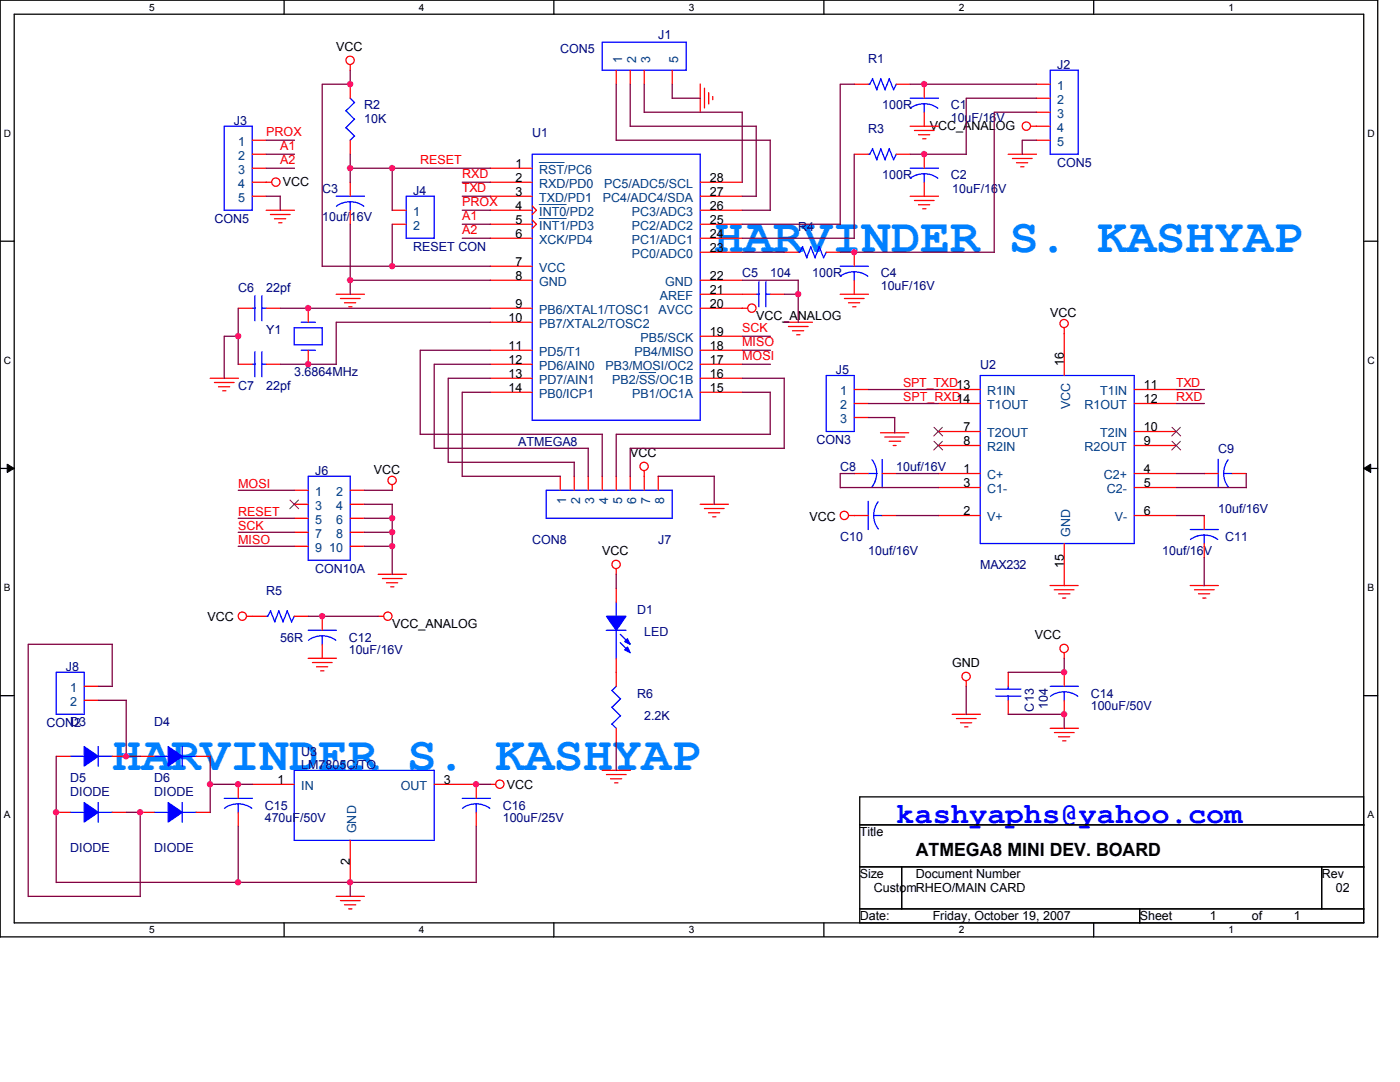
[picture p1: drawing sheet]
<svg xmlns="http://www.w3.org/2000/svg" width="279mm" height="216mm" viewBox="0 0 279 216" stroke-linecap="round" stroke-linejoin="round" font-family="sans-serif">
<path d="M0 0h275v186.9h-275zM2.8 2.8h269.4v181.3h-269.4z" fill="none" stroke="#000" stroke-width=".25"/>
<g fill="#fff">
<path d="M29.8 .3h1.1v2.3h-1.1z"/>
<path d="M29.8 184.4h1.1v2.3h-1.1z"/>
</g>
<path d="M56.7 0v2.8M56.7 184.1v2.8" fill="none" stroke="#000" stroke-width=".25"/>
<g fill="#fff">
<path d="M83.6 .3h1.1v2.3h-1.1z"/>
<path d="M83.6 184.4h1.1v2.3h-1.1z"/>
</g>
<path d="M110.5 0v2.8M110.5 184.1v2.8" fill="none" stroke="#000" stroke-width=".25"/>
<g fill="#fff">
<path d="M137.5 .3h1.1v2.3h-1.1z"/>
<path d="M137.5 184.4h1.1v2.3h-1.1z"/>
</g>
<path d="M164.4 0v2.8M164.4 184.1v2.8" fill="none" stroke="#000" stroke-width=".25"/>
<g fill="#fff">
<path d="M191.3 .3h1.1v2.3h-1.1z"/>
<path d="M191.3 184.4h1.1v2.3h-1.1z"/>
</g>
<path d="M218.3 0v2.8M218.3 184.1v2.8" fill="none" stroke="#000" stroke-width=".25"/>
<g fill="#fff">
<path d="M245.2 .3h1.1v2.3h-1.1z"/>
<path d="M245.2 184.4h1.1v2.3h-1.1z"/>
<path d="M.8 25.5h1.4v2.2h-1.4z"/>
<path d="M272.9 25.5h1.4v2.2h-1.4z"/>
<path d="M.8 70.8h1.4v2.2h-1.4z"/>
<path d="M272.9 70.8h1.4v2.2h-1.4z"/>
</g>
<path d="M0 48.1h2.8M272.2 48.1h2.8" fill="none" stroke="#000" stroke-width=".25"/>
<g fill="#fff">
<path d="M.8 116.1h1.3v2.3h-1.3z"/>
<path d="M272.9 116.1h1.3v2.3h-1.3z"/>
</g>
<path d="M0 93.5h2.8M272.2 93.5h2.8" fill="none" stroke="#000" stroke-width=".25"/>
<path d="M1.4 92.6l1.4 .9-1.4 .8zM272.2 93.5l1.4-.9v1.7z" fill="#000"/>
<path d="M1.4 92.6l1.4 .9-1.4 .8zM272.2 93.5l1.4-.9v1.7z" fill="none" stroke="#000" stroke-width=".2"/>
<g fill="#fff">
<path d="M.8 161.5h1.3v2.2h-1.3z"/>
<path d="M272.9 161.5h1.3v2.2h-1.3z"/>
</g>
<path d="M0 138.8h2.8M272.2 138.8h2.8M171.6 159h100.6v25.1h-100.6zM171.6 164.6h100.6M171.6 173h100.6M180 173v8.4M263.8 173v8.4M171.6 181.4h100.6M227.5 181.4v2.7" fill="none" stroke="#000" stroke-width=".25"/>
<g fill="none" stroke="#f00" stroke-width=".25">
<path d="M69.9 12.9v1.2M139.7 16.8v5.6M140.6 17.6v3.9M141.4 18.5v2.2M142.2 19.3v.6M50.3 36.4h3.9M50.3 30.8h2.8M50.3 39.2h2.8M50.3 33.6h2.8M50.3 28h2.8M69.9 36.4v2.8M97.8 36.4h8.4"/>
<path d="M97.8 39.2h8.4M97.8 33.6h8.4M139.7 36.4h8.4M139.7 39.2h8.4M170.5 30.8h2.8M178.9 30.8h2.8M181.7 25.2h5.6M181.7 39.2h5.6M182.5 26h3.9M183.3 26.9h2.2M184.1 27.7h.7M201.2 30.8h5.6"/>
<path d="M202.1 31.6h3.9M202.9 32.5h2.2M203.7 33.3h.6M205.7 25.2h1.1M53.1 42h5.7M54 42.8h3.9M54.8 43.6h2.2M55.6 44.4h.7M67.1 58.7h5.6M67.9 59.6h4M69.9 42v2.7M78.3 42h2.8"/>
<path d="M78.3 44.7h2.8M97.8 42h8.4M97.8 44.7h8.4M97.8 47.5h8.4M97.8 53.1h8.4M97.8 55.9h8.4M106.2 43.9l.9 .8-.9 .9M106.2 41.1l.9 .9-.9 .8M139.7 58.7h11.2M139.7 42h8.4M139.7 44.7h8.4M139.7 47.5h8.4"/>
<path d="M139.7 55.9h8.4M139.7 50.3h8.4M153.7 58.7h2.8M167.7 58.7h5.6M168.5 59.6h4M182.5 40h3.9M183.3 40.9h2.2M184.1 41.7h.7M42 75.5h5.6M42.8 76.3h3.9M43.6 77.2h2.2M44.4 78h.7"/>
<path d="M68.7 60.4h2.3M69.6 61.2h.6M97.8 75.5h8.4M97.8 64.3h8.4M97.8 61.5h8.4M97.8 72.7h8.4M97.8 78.3h8.4M97.8 69.9h8.4M139.7 75.5h8.4M139.7 61.5h9.5M139.7 72.7h8.4M139.7 78.3h8.4"/>
<path d="M139.7 69.9h8.4M139.7 67.1h8.4M156.5 64.3h5.6M157.4 65.2h3.9M158.2 66h2.2M159 66.8h.6M169.3 60.4h2.3M170.2 61.2h.6M212.4 65.4v1.2M78.3 96.7v1.2M111.8 95v2.8M114.6 95v2.8"/>
<path d="M117.4 95v2.8M120.2 95v2.8M123 95v2.8M125.8 95v2.8M128.6 93.9v3.9M131.4 95v2.8M170.5 94.5h2.8M175.7 86.4h5.7M176.1 94.5h2.8M176.6 87.2h4M177.5 88.1h2.2M178.3 88.9h.6"/>
<path d="M240.3 94.5h2.8M245.9 94.5h2.8M75.5 114.6h5.6M76.3 115.4h4M77.1 116.3h2.3M78 117.1h.6M123 113.5v1.1M139.7 100.6h5.7M140.6 101.5h3.9M141.4 102.3h2.2M142.2 103.1h.7M169.4 102.9h1.1"/>
<path d="M209.5 116.8h5.7M210.4 117.7h3.9M211.3 118.5h2.2M212 119.3h.7M237.5 116.8h5.7M238.4 117.7h3.9M239.2 118.5h2.2M240 119.3h.7M16.8 136.9h2.8M16.8 139.7h2.8M49.2 123h3.9M58.7 123h2.8"/>
<path d="M61.5 131.4h5.6M62.4 132.2h3.9M63.2 133.1h2.2M64 133.9h.6M64.3 123v2.8M64.3 128.6v2.8M75.4 123h1.2M192.8 135.8v1.2M201.2 134.2v2.7M201.2 139.7v2.8M212.4 130.3v1.1M212.4 134.2v2.7"/>
<path d="M212.4 139.7v2.8M47.5 156.5v2.8M50.3 156.5h8.4M86.7 156.5h8.3v2.8M97.8 156.5h1.1M120.2 153.7h5.6M121 154.6h4M121.8 155.4h2.3M122.7 156.2h.6M190 142.5h5.7M190.9 143.4h3.9M191.7 144.2h2.2"/>
<path d="M192.5 145h.7M209.6 145.3h5.6M210.4 146.2h4M211.2 147h2.3M212.1 147.8h.6M47.5 162.1v2.8M67.1 178.9h5.6M67.9 179.7h4M69.9 167.7v8.4M95 162.1v2.8M68.7 180.6h2.3M69.6 181.4h.6"/>
<circle cx="69.9" cy="12" r=".83"/>
<circle cx="55" cy="36.3" r=".83"/>
<circle cx="204.8" cy="25.2" r=".83"/>
<circle cx="150" cy="61.5" r=".83"/>
<circle cx="212.4" cy="64.6" r=".82"/>
<circle cx="78.2" cy="95.9" r=".83"/>
<circle cx="128.5" cy="93.1" r=".83"/>
<circle cx="123" cy="112.6" r=".83"/>
<circle cx="168.5" cy="102.8" r=".83"/>
<circle cx="48.4" cy="123" r=".83"/>
<circle cx="77.4" cy="123" r=".83"/>
<circle cx="192.8" cy="135" r=".83"/>
<circle cx="212.4" cy="129.4" r=".83"/>
<circle cx="99.8" cy="156.5" r=".83"/>
</g>
<g fill="none" stroke="#00f" stroke-width=".25">
<path d="M44.7 25.2h5.6v16.8h-5.6zM67.1 39.2h5.6M81.1 39.2h5.6v8.3h-5.6zM106.2 30.8h33.5v53.1h-33.5zM173.3 30.8h.3M174.1 29.7l.9 2.2M174.2 29.6l-.6 1.2M175.8 29.7l.9 2.2M175.8 29.6l-.8 2.3M177.5 29.7l.8 2.2M177.5 29.6l-.9 2.3M178.9 30.7l-.6 1.2"/>
<path d="M69.9 40.3l1.4 .2 1.3 .6M69.9 40.3l-1.5 .2-1.3 .6M69.9 40.3v1.7M150.9 58.7h.6M151.5 56.2v5M152.8 58.7h.9M152.9 56.2v5M109 97.8h25.2v5.6h-25.2zM173.2 94.5h1.8M174 91.7l.7 1.3 .3 1.5M175 94.5l-.3 1.4-.7 1.3M176.1 91.7v5.6"/>
<path d="M243.1 91.7v5.6M244.2 94.5l.2 1.4 .8 1.3M244.2 94.5h1.8M245.1 91.7l-.7 1.3-.2 1.5M11.2 134.2h5.6v8.3h-5.6zM53.1 123h.4M54 121.9l.9 2.2M54 121.8l-.6 1.2M55.6 121.9l.9 2.2M55.7 121.8l-.9 2.3M57.3 121.9l.9 2.2M57.4 121.8l-.9 2.3"/>
<path d="M58.8 122.9l-.6 1.2M61.5 125.8h5.6M64.3 126.9l1.4 .2 1.3 .7M64.3 126.9l-1.5 .2-1.2 .7M64.3 126.9v1.7M121 125.8h3.9M123 120.2v2.8M123 125.8v5.6M198.7 138.9h5M198.7 137.5h5M201.2 136.9v.6M201.2 138.9v.8"/>
<path d="M209.6 136.9h5.6M212.4 138l1.4 .3 1.3 .6M212.4 138l-1.5 .3-1.3 .6M212.4 138v1.8M44.7 159.3h5.7M58.7 153.7h28v14h-28zM92.2 159.3h5.7M47.5 160.4l1.5 .2 1.2 .7M47.5 160.4l-1.4 .2-1.3 .7M47.5 160.4v1.7M95 160.4l1.5 .2 1.2 .7M95 160.4l-1.4 .2-1.3 .7"/>
<path d="M95 160.4v1.7"/>
</g>
<path d="M107.6 32.4h5M107.6 43.6h5.4M107.6 40.8h5.4M127.5 74.3h3.4" fill="none" stroke="#004080" stroke-width=".2"/>
<path d="M121 123h3.9l-1.9 2.8z" fill-rule="evenodd" fill="#00f"/>
<path d="M121 123h3.9l-1.9 2.8z" fill="none" stroke="#00f" stroke-width=".25"/>
<path d="M125.2 129.1l.6 1.2-1.1-.6z" fill-rule="evenodd" fill="#00f"/>
<path d="M125.2 129.1l.6 1.2-1.1-.6z" fill="none" stroke="#00f" stroke-width=".25"/>
<path d="M125.2 127.5l.6 1.1-1.1-.6z" fill-rule="evenodd" fill="#00f"/>
<g fill="none" stroke="#00f" stroke-width=".25">
<path d="M50.9 59v5M52.3 59v5M50.3 61.5h.6M52.2 61.5h.9M164.9 74.9h5.6v11.2h-5.6zM61.5 95h8.4v16.8h-8.4zM173.3 100v5.7M174.4 102.9l.2 1.4 .7 1.3M174.4 102.9h1.7M175.3 100.1l-.7 1.3-.2 1.5M122.1 137.8l1.7 1.6M123 136.9l-.9 .9"/>
<path d="M123.8 126.6l1.7 1.7M123.8 128.2l1.7 1.8M123.9 139.4l-1.8 1.7M125.2 127.5l.6 1.1-1.1-.6zM14 150.9h2.8M19.6 149v3.9M19.6 150.9h2.8M122.1 144.4l.9 .9M122.1 141.1l1.7 1.7M123.9 142.8l-1.8 1.7"/>
</g>
<g fill="none" stroke="#f00" stroke-width=".25">
<path d="M47.5 61.5h2.8M53.1 61.5h2.8M170.5 77.7h2.8M58.7 97.8h2.8M69.9 97.8h2.8M170.5 80.5h2.8M170.5 83.3h2.8M58.7 100.6h2.8M58.7 103.4h2.8M58.7 106.2h2.8M58.7 109h2.8M69.9 100.6h2.8"/>
<path d="M69.9 103.4h2.8M69.9 106.2h2.8M69.9 109h2.8M123 117.4v2.8M170.5 102.9h2.8M176.1 102.9h2.8M123 131.4v5.5M123 145.3v2.8"/>
</g>
<path d="M57.9 99.8l1.7 1.7M59.6 99.8l-1.8 1.7" fill="none" stroke="#804000" stroke-width=".2"/>
<path d="M16.8 149l2.8 1.9-2.8 2z" fill-rule="evenodd" fill="#00f"/>
<path d="M181.7 19.6h5.6M184.4 20.7l1.5 .2 1.3 .7M184.4 20.7l-1.4 .2-1.3 .7M184.4 20.7v1.7M237.5 105.7h5.7M240.3 106.8l1.5 .2 1.2 .7M240.3 106.8l-1.4 .2-1.3 .7M240.3 106.8v1.7M16.8 149l2.8 1.9-2.8 2zM30.8 150.9h2.8M36.4 149v3.9M36.4 150.9h2.8" fill="none" stroke="#00f" stroke-width=".25"/>
<path d="M184.4 16.8v2.8M184.4 22.4v2.8M240.3 102.9v2.8M240.3 108.5v2.8M11.2 150.9h2.8M22.4 150.9h2.8" fill="none" stroke="#f00" stroke-width=".25"/>
<path d="M33.6 149l2.8 1.9-2.8 2z" fill-rule="evenodd" fill="#00f"/>
<path d="M159.3 50.3h.3M160.1 49.2l.9 2.3M160.2 49.2l-.6 1.1M161.8 49.2l.9 2.3M161.8 49.2l-.8 2.2M163.5 49.2l.9 2.3M163.5 49.2l-.9 2.2M164.9 50.3l-.6 1.1M33.6 149l2.8 1.9-2.8 2zM14 162.1h2.8M19.6 160.1v4M19.6 162.1h2.8" fill="none" stroke="#00f" stroke-width=".25"/>
<path d="M156.5 50.3h2.8M164.9 50.3h2.8M28 150.9h2.8M39.2 150.9h2.8" fill="none" stroke="#f00" stroke-width=".25"/>
<path d="M16.8 160.1l2.8 2-2.8 1.9z" fill-rule="evenodd" fill="#00f"/>
<path d="M16.8 160.1l2.8 2-2.8 1.9zM30.8 162.1h2.8M36.4 160.1v4M36.4 162.1h2.8" fill="none" stroke="#00f" stroke-width=".25"/>
<path d="M11.2 162.1h2.8M22.4 162.1h2.8" fill="none" stroke="#f00" stroke-width=".25"/>
<path d="M33.6 160.1l2.8 2-2.8 1.9z" fill-rule="evenodd" fill="#00f"/>
<g fill="none" stroke="#00f" stroke-width=".25">
<path d="M69.9 19.6l.9 .9M120.2 8.4h16.7v5.6h-16.7zM173.3 16.8h.3M174.1 15.7l.9 2.2M174.2 15.7l-.6 1.1M175.8 15.7l.9 2.2M175.8 15.7l-.8 2.2M177.5 15.7l.8 2.2M177.5 15.7l-.9 2.2M178.9 16.8l-.6 1.1M209.6 14h5.6v16.8h-5.6zM69 22.1l1.8 1.7"/>
<path d="M69 25.5l1.8 1.7M70.7 20.4l-1.7 1.7M70.7 23.8l-1.7 1.7M70.7 27.1l-.9 .9M181.7 33.6h5.6M184.4 34.7l1.5 .2 1.3 .7M184.4 34.7l-1.4 .2-1.3 .7M184.4 34.7v1.7M167.7 53.1h5.6M170.5 54.2l1.4 .3 1.3 .6M170.5 54.2l-1.5 .3-1.3 .6M170.5 54.2v1.8"/>
<path d="M50.3 72.7h.6M50.9 70.1v5.1M52.2 72.7h.9M52.3 70.1v5.1M58.7 65.4h5.6M58.7 68.8h5.6M58.7 65.4v3.4M60.1 69.9h2.8M60.1 64.3h2.8M64.3 65.4v3.4M195.6 74.9h30.8v33.6h-30.8zM33.6 160.1l2.8 2-2.8 1.9z"/>
</g>
<g fill="none" stroke="#f00" stroke-width=".25">
<path d="M69.9 16.8v2.8M123 14v2.8M125.8 14v2.8M128.6 14v2.8M134.2 14v2.8M170.5 16.8h2.8M178.9 16.8h2.8M206.8 16.8h2.8M206.8 19.6h2.8M69.9 28v2.8M184.4 30.8v2.8M184.4 36.4v2.8"/>
<path d="M206.8 22.4h2.8M206.8 25.2h2.8M206.8 28h2.8M170.5 50.3v2.8M170.5 55.9v2.8M47.5 72.7h2.8M53.1 72.7h2.8M61.5 61.5v2.8M61.5 69.9v2.8M187.2 77.7h8.4M212.4 66.5v8.4M226.4 77.7h8.3"/>
<path d="M187.2 88.9h8.4M187.2 86.1h8.4M187.2 94.5h8.4M187.2 97.3h8.4M187.2 80.5h8.4M226.4 88.9h8.3M226.4 86.1h8.3M226.4 94.5h8.3M226.4 97.3h8.3M226.4 80.5h8.3M187.2 102.9h8.4M212.4 108.5v8.3"/>
<path d="M226.4 102.9h8.3M28 162.1h2.8M39.2 162.1h2.8"/>
</g>
<path d="M186.4 88.1l1.7 1.7M186.4 85.3l1.7 1.7M188.1 88.1l-1.7 1.7M188.1 85.3l-1.7 1.7M233.9 85.3l1.7 1.7M233.9 88.1l1.7 1.7M235.6 85.3l-1.8 1.7M235.6 88.1l-1.8 1.7" fill="none" stroke="#804000" stroke-width=".2"/>
<g fill="none" stroke="#800040" stroke-width=".25">
<path d="M69.9 14v2.8M69.9 16.8h-5.6v36.4M123 16.8v11.2M125.8 16.8v8.4M128.6 16.8v5.6M134.2 16.8v2.8M134.2 19.6h5.6M170.5 16.8h-2.8v28M181.7 16.8h25.1M206.8 19.6h-14v11.2M53.1 39.2h2.9M53.1 28h5.7"/>
<path d="M53.1 33.6h5.7M53.1 30.8h5.7M55.9 39.2v2.8M69.9 30.8v5.6M69.9 33.6h28M78.3 33.6v8.4M92.2 36.4h5.7M92.2 39.2h5.7M123 28h30.8M125.8 25.2h25.2M128.6 22.4h19.6M148.1 39.2h2.9"/>
<path d="M148.1 22.4v14M150.9 25.2v14M153.7 28v14M170.5 30.8v16.8M181.7 30.8h11.2M206.8 28h-2.8v2.8M206.8 22.4h-8.4v28M64.3 53.1h33.6M69.9 44.7v14.1M69.9 55.9h28M78.3 44.7v8.5M92.2 42h5.7"/>
<path d="M92.2 47.5h5.7M92.2 44.7h5.7M148.1 42h5.7M148.1 50.3h8.4M148.1 47.5h22.4M148.1 44.7h19.6M148.1 55.9h11.2M156.5 58.7h2.8M159.3 55.9v8.4M167.7 50.3h30.8M47.5 61.5v11.2M47.6 67.1h-2.9v8.4"/>
<path d="M55.9 72.7h11.2M55.9 61.5h42M97.9 72.7h-11.2v16.8M97.9 78.3h-5.7v16.8M97.9 75.5h-8.5v16.8M97.9 64.3h-30.8v8.4M97.9 69.9h-14v16.8M148.1 72.7h5.7M148.1 78.3h5.7M148.1 75.5h8.4M148.1 67.1h5.7M148.1 69.9h5.7"/>
<path d="M153.7 78.3v8.4M156.5 75.5v14M173.3 77.7h14M234.7 77.7h5.7M47.5 97.8h11.3M72.7 97.8h5.6M83.9 86.7h36.3M86.7 89.4h30.7M89.4 92.2h25.2M92.2 95h19.6M114.6 92.2v2.9M117.4 89.4v5.7"/>
<path d="M120.2 86.7v8.4M131.4 95h11.2M142.5 95v5.7M153.8 86.7h-30.8v8.4M156.5 89.4h-30.7v5.7M167.7 97.3h19.6M170.5 94.5h-2.8v2.8M173.3 80.5h14M173.3 83.3h5.3M178.6 83.3v3.1M178.9 94.5h8.4M234.7 94.5h5.7"/>
<path d="M234.7 97.3h14M234.7 80.5h5.7M248.7 94.5v2.8M47.5 106.2h11.3M47.5 103.4h11.3M47.5 109h11.3M72.7 106.2h5.6M72.7 103.4h5.6M72.7 109h5.6M72.7 100.6h5.6M78.3 100.6v14M123 114.6v2.8"/>
<path d="M178.9 102.9h8.4M234.7 102.9h5.7M240.3 111.3v5.6M19.6 139.7h5.6M19.6 136.9h2.8M22.4 128.6v8.4M22.4 128.6h-16.8v50.3M25.2 139.7v11.3M61.5 123h14M192.8 136.9v5.7M201.2 134.2h11.2M212.4 131.4v2.8"/>
<path d="M11.2 150.9v25.2M25.2 150.9h2.8M42 156.5h8.4M42 150.9v11.2M95 156.5h2.9M123 148.1v5.7M201.2 142.5h11.2M212.4 142.5v2.9M5.6 178.9h22.4M11.2 176.1h83.8M25.2 162.1h2.8M28 162.1v16.8"/>
<path d="M47.5 164.9v11.2M69.9 176v2.9M95 164.9v11.2"/>
</g>
<circle cx="212.4" cy="134.1" r=".54" fill="#f0f"/>
<circle cx="212.4" cy="134.1" r=".54" fill="none" stroke="#f0f" stroke-width=".25"/>
<circle cx="61.5" cy="72.7" r=".54" fill="#f0f"/>
<circle cx="61.5" cy="72.7" r=".54" fill="none" stroke="#f0f" stroke-width=".25"/>
<circle cx="69.9" cy="33.5" r=".54" fill="#f0f"/>
<circle cx="69.9" cy="33.5" r=".54" fill="none" stroke="#f0f" stroke-width=".25"/>
<circle cx="78.2" cy="53.1" r=".54" fill="#f0f"/>
<circle cx="78.2" cy="53.1" r=".54" fill="none" stroke="#f0f" stroke-width=".25"/>
<circle cx="69.9" cy="16.8" r=".54" fill="#f0f"/>
<circle cx="69.9" cy="16.8" r=".54" fill="none" stroke="#f0f" stroke-width=".25"/>
<circle cx="61.5" cy="61.5" r=".54" fill="#f0f"/>
<circle cx="61.5" cy="61.5" r=".54" fill="none" stroke="#f0f" stroke-width=".25"/>
<circle cx="159.3" cy="58.7" r=".54" fill="#f0f"/>
<circle cx="159.3" cy="58.7" r=".54" fill="none" stroke="#f0f" stroke-width=".25"/>
<circle cx="64.3" cy="123" r=".54" fill="#f0f"/>
<circle cx="64.3" cy="123" r=".54" fill="none" stroke="#f0f" stroke-width=".25"/>
<circle cx="78.2" cy="33.5" r=".54" fill="#f0f"/>
<circle cx="78.2" cy="33.5" r=".54" fill="none" stroke="#f0f" stroke-width=".25"/>
<circle cx="78.2" cy="106.2" r=".54" fill="#f0f"/>
<circle cx="78.2" cy="106.2" r=".54" fill="none" stroke="#f0f" stroke-width=".25"/>
<circle cx="212.4" cy="142.5" r=".54" fill="#f0f"/>
<circle cx="212.4" cy="142.5" r=".54" fill="none" stroke="#f0f" stroke-width=".25"/>
<circle cx="184.4" cy="16.8" r=".54" fill="#f0f"/>
<circle cx="184.4" cy="16.8" r=".54" fill="none" stroke="#f0f" stroke-width=".25"/>
<circle cx="69.9" cy="55.9" r=".54" fill="#f0f"/>
<circle cx="69.9" cy="55.9" r=".54" fill="none" stroke="#f0f" stroke-width=".25"/>
<circle cx="78.2" cy="109" r=".54" fill="#f0f"/>
<circle cx="78.2" cy="109" r=".54" fill="none" stroke="#f0f" stroke-width=".25"/>
<circle cx="184.4" cy="30.7" r=".54" fill="#f0f"/>
<circle cx="184.4" cy="30.7" r=".54" fill="none" stroke="#f0f" stroke-width=".25"/>
<circle cx="78.2" cy="103.4" r=".54" fill="#f0f"/>
<circle cx="78.2" cy="103.4" r=".54" fill="none" stroke="#f0f" stroke-width=".25"/>
<circle cx="47.5" cy="67.1" r=".54" fill="#f0f"/>
<circle cx="47.5" cy="67.1" r=".54" fill="none" stroke="#f0f" stroke-width=".25"/>
<circle cx="170.4" cy="50.3" r=".54" fill="#f0f"/>
<circle cx="170.4" cy="50.3" r=".54" fill="none" stroke="#f0f" stroke-width=".25"/>
<circle cx="47.5" cy="176" r=".54" fill="#f0f"/>
<circle cx="47.5" cy="176" r=".54" fill="none" stroke="#f0f" stroke-width=".25"/>
<circle cx="47.5" cy="156.5" r=".54" fill="#f0f"/>
<circle cx="47.5" cy="156.5" r=".54" fill="none" stroke="#f0f" stroke-width=".25"/>
<circle cx="69.9" cy="176" r=".54" fill="#f0f"/>
<circle cx="69.9" cy="176" r=".54" fill="none" stroke="#f0f" stroke-width=".25"/>
<circle cx="11.2" cy="162.1" r=".54" fill="#f0f"/>
<circle cx="11.2" cy="162.1" r=".54" fill="none" stroke="#f0f" stroke-width=".25"/>
<circle cx="28" cy="162.1" r=".54" fill="#f0f"/>
<circle cx="28" cy="162.1" r=".54" fill="none" stroke="#f0f" stroke-width=".25"/>
<circle cx="95" cy="156.5" r=".54" fill="#f0f"/>
<circle cx="95" cy="156.5" r=".54" fill="none" stroke="#f0f" stroke-width=".25"/>
<circle cx="41.9" cy="156.5" r=".54" fill="#f0f"/>
<circle cx="41.9" cy="156.5" r=".54" fill="none" stroke="#f0f" stroke-width=".25"/>
<circle cx="25.2" cy="150.9" r=".54" fill="#f0f"/>
<circle cx="25.2" cy="150.9" r=".54" fill="none" stroke="#f0f" stroke-width=".25"/>
<g font-size="9.8" fill="#0080ff">
<text x="142.5" y="50.2">HARVINDER S. KASHYAP</text>
<text x="22.4" y="153.6">HARVINDER S. KASHYAP</text>
</g>
<text font-size="5.9" fill="#00f" x="178.9" y="164.3">kashyaphs@yahoo.com</text>
<text font-size="3.6" x="182.8" y="170.8">ATMEGA8 MINI DEV. BOARD</text>
<g font-size="2.5">
<text x="67.1" y="10.1">VCC</text>
<text x="185.5" y="26">VCC_ANALOG</text>
<text x="102.9" y="33.5">1</text>
<text x="56.5" y="37.2">VCC</text>
<text x="102.9" y="41.9">4</text>
<text x="102.9" y="36.3">2</text>
<text x="102.9" y="39.1">3</text>
<text x="141.7" y="36.3">28</text>
<text x="141.7" y="39.1">27</text>
<text x="141.7" y="41.9">26</text>
<text x="102.9" y="44.7">5</text>
<text x="102.9" y="47.5">6</text>
<text x="141.7" y="44.7">25</text>
<text x="141.7" y="47.5">24</text>
<text x="102.9" y="53.1">7</text>
<text x="141.7" y="50.3">23</text>
<text x="102.9" y="55.9">8</text>
<text x="141.7" y="58.7">21</text>
<text x="141.7" y="55.9">22</text>
<text x="101.5" y="64.3">10</text>
<text x="102.9" y="61.5">9</text>
<text x="141.7" y="61.5">20</text>
<text x="150.9" y="63.8">VCC_ANALOG</text>
<text x="209.6" y="63.2">VCC</text>
<text x="101.5" y="69.8">11</text>
<text x="141.7" y="69.8">18</text>
<text x="141.7" y="67.1">19</text>
<text x="101.5" y="72.6">12</text>
<text x="101.5" y="75.4">13</text>
<text x="141.7" y="75.4">16</text>
<text x="141.7" y="72.6">17</text>
<text x="212.3" y="73" transform="rotate(-90 212.3 73)">16</text>
<text x="228.3" y="77.7">11</text>
<text x="101.5" y="78.2">14</text>
<text x="141.7" y="78.2">15</text>
<text x="228.3" y="80.5">12</text>
<text x="192.3" y="88.9">8</text>
<text x="192.3" y="86.1">7</text>
<text x="228.3" y="86.1">10</text>
<text x="228.3" y="88.9">9</text>
<text x="74.6" y="94.5">VCC</text>
<text x="125.8" y="91.1">VCC</text>
<text x="192.3" y="94.4">1</text>
<text x="228.3" y="94.4">4</text>
<text x="192.3" y="97.2">3</text>
<text x="228.3" y="97.2">5</text>
<text x="161.5" y="104">VCC</text>
<text x="192.3" y="102.8">2</text>
<text x="228.3" y="102.8">6</text>
<text x="120.2" y="110.7">VCC</text>
<text x="212.3" y="113.3" transform="rotate(-90 212.3 113.3)">15</text>
<text x="41.4" y="123.8">VCC</text>
<text x="78.3" y="125.2">VCC_ANALOG</text>
<text x="206.5" y="127.5">VCC</text>
<text x="190" y="133.1">GND</text>
<text x="55.4" y="156.5">1</text>
<text x="88.6" y="156.5">3</text>
<text x="101.2" y="157.4">VCC</text>
<text x="171.6" y="166.8">Title</text>
<text x="69.8" y="172.5" transform="rotate(-90 69.8 172.5)">2</text>
<text x="171.6" y="175.2">Size</text>
<text x="174.4" y="178">CustomRHEO/MAIN CARD</text>
<text x="182.8" y="175.2">Document Number</text>
<text x="263.8" y="175.2">Rev</text>
<text x="266.6" y="178">02</text>
<text x="171.6" y="183.6">Date:</text>
<text x="186.1" y="183.6">Friday, October 19, 2007</text>
<text x="227.5" y="183.6">Sheet</text>
<text x="241.4" y="183.6">1</text>
<text x="249.8" y="183.6">of</text>
<text x="258.2" y="183.6">1</text>
</g>
<g font-size="2.5" fill="#000080">
<text x="111.8" y="10.7">CON5</text>
<text x="131.4" y="7.9">J1</text>
<text x="173.3" y="12.6">R1</text>
<text x="211" y="13.8">J2</text>
<text x="72.7" y="21.8">R2</text>
<text x="176.1" y="21.8">100R</text>
<text x="189.7" y="21.8">C1</text>
<text x="46.7" y="24.9">J3</text>
<text x="72.7" y="24.6">10K</text>
<text x="106.2" y="27.4">U1</text>
<text x="173.3" y="26.6">R3</text>
<text x="189.7" y="24.3">10uF/16V</text>
<text x="176.1" y="35.8">100R</text>
<text x="189.7" y="35.8">C2</text>
<text x="211" y="33.3">CON5</text>
<text x="64.3" y="38.6">C3</text>
<text x="82.5" y="38.9">J4</text>
<text x="190" y="38.6">10uF/16V</text>
<text x="42.8" y="44.5">CON5</text>
<text x="64.3" y="44.2">10uf/16V</text>
<text x="159.3" y="46.1">R4</text>
<text x="82.5" y="50.1">RESET CON</text>
<text x="47.5" y="58.2">C6</text>
<text x="53.1" y="58.2">22pf</text>
<text x="148.1" y="55.4">C5</text>
<text x="153.7" y="55.4">104</text>
<text x="162.1" y="55.4">100R</text>
<text x="175.8" y="55.4">C4</text>
<text x="175.8" y="57.9">10uF/16V</text>
<text x="53.1" y="66.5">Y1</text>
<text x="47.5" y="77.7">C7</text>
<text x="53.1" y="77.7">22pf</text>
<text x="58.7" y="74.9">3.6864MHz</text>
<text x="166.8" y="74.6">J5</text>
<text x="195.6" y="73.5">U2</text>
<text x="103.4" y="88.9">ATMEGA8</text>
<text x="162.9" y="88.6">CON3</text>
<text x="62.9" y="94.8">J6</text>
<text x="167.7" y="93.9">C8</text>
<text x="178.9" y="93.9">10uf/16V</text>
<text x="243.1" y="90.3">C9</text>
<text x="167.7" y="107.9">C10</text>
<text x="243.1" y="102.3">10uf/16V</text>
<text x="244.5" y="107.9">C11</text>
<text x="106.2" y="108.5">CON8</text>
<text x="131.4" y="108.5">J7</text>
<text x="173.3" y="110.7">10uf/16V</text>
<text x="195.6" y="113.5">MAX232</text>
<text x="231.9" y="110.7">10uf/16V</text>
<text x="53.1" y="118.8">R5</text>
<text x="62.9" y="114.3">CON10A</text>
<text x="127.2" y="122.4">D1</text>
<text x="55.9" y="128">56R</text>
<text x="69.6" y="128">C12</text>
<text x="69.6" y="130.5">10uF/16V</text>
<text x="128.6" y="126.9">LED</text>
<text x="13.2" y="133.9">J8</text>
<text x="127.2" y="139.2">R6</text>
<text x="128.6" y="143.7">2.2K</text>
<text x="206.3" y="142" transform="rotate(-90 206.3 142)">C13</text>
<text x="209.1" y="141.4" transform="rotate(-90 209.1 141.4)">104</text>
<text x="217.7" y="139.2">C14</text>
<text x="217.7" y="141.7">100uF/50V</text>
<text x="9.3" y="145.1">CON2</text>
<text x="14" y="144.8">D3</text>
<text x="30.8" y="144.8">D4</text>
<text x="14" y="156">D5</text>
<text x="30.8" y="156">D6</text>
<text x="60.1" y="150.9">U3</text>
<text x="60.1" y="153.5">LM7805C/TO</text>
<text x="14" y="158.7">DIODE</text>
<text x="30.8" y="158.7">DIODE</text>
<text x="52.8" y="161.5">C15</text>
<text x="100.3" y="161.5">C16</text>
<text x="52.8" y="164">470uF/50V</text>
<text x="100.3" y="164">100uF/25V</text>
<text x="14" y="169.9">DIODE</text>
<text x="30.8" y="169.9">DIODE</text>
</g>
<g font-size="2.5" fill="#004080">
<text x="124.2" y="12.6" transform="rotate(-90 124.2 12.6)">1</text>
<text x="127" y="12.6" transform="rotate(-90 127 12.6)">2</text>
<text x="129.8" y="12.6" transform="rotate(-90 129.8 12.6)">3</text>
<text x="135.3" y="12.6" transform="rotate(-90 135.3 12.6)">5</text>
<text x="211" y="17.9">1</text>
<text x="211" y="20.7">2</text>
<text x="211" y="23.5">3</text>
<text x="47.5" y="29.1">1</text>
<text x="211" y="26.3">4</text>
<text x="211" y="29.1">5</text>
<text x="47.5" y="31.9">2</text>
<text x="47.5" y="34.7">3</text>
<text x="107.6" y="34.7">RST/PC6</text>
<text x="47.5" y="37.5">4</text>
<text x="47.5" y="40.3">5</text>
<text x="107.6" y="37.5">RXD/PD0</text>
<text x="107.6" y="40.3">TXD/PD1</text>
<text x="120.3" y="40.3">PC4/ADC4/SDA</text>
<text x="120.6" y="37.5">PC5/ADC5/SCL</text>
<text x="82.5" y="43.1">1</text>
<text x="82.5" y="45.9">2</text>
<text x="107.6" y="45.9">INT1/PD3</text>
<text x="107.6" y="43.1">INT0/PD2</text>
<text x="126.1" y="43.1">PC3/ADC3</text>
<text x="126.1" y="45.9">PC2/ADC2</text>
<text x="107.6" y="48.7">XCK/PD4</text>
<text x="126.1" y="48.7">PC1/ADC1</text>
<text x="126.1" y="51.5">PC0/ADC0</text>
<text x="107.6" y="54.3">VCC</text>
<text x="107.6" y="57.1">GND</text>
<text x="131.7" y="59.9">AREF</text>
<text x="132.8" y="57.1">GND</text>
<text x="107.6" y="65.4">PB7/XTAL2/TOSC2</text>
<text x="107.6" y="62.7">PB6/XTAL1/TOSC1</text>
<text x="131.4" y="62.7">AVCC</text>
<text x="107.6" y="71">PD5/T1</text>
<text x="126.7" y="71">PB4/MISO</text>
<text x="127.8" y="68.2">PB5/SCK</text>
<text x="107.6" y="73.8">PD6/AIN0</text>
<text x="107.6" y="76.6">PD7/AIN1</text>
<text x="120.8" y="73.8">PB3/MOSI/OC2</text>
<text x="122.2" y="76.6">PB2/SS/OC1B</text>
<text x="107.6" y="79.4">PB0/ICP1</text>
<text x="126.2" y="79.4">PB1/OC1A</text>
<text x="167.7" y="78.9">1</text>
<text x="167.7" y="81.7">2</text>
<text x="197" y="78.9">R1IN</text>
<text x="197" y="81.7">T1OUT</text>
<text x="213.6" y="81.6" transform="rotate(-90 213.6 81.6)">VCC</text>
<text x="216.4" y="81.7">R1OUT</text>
<text x="219.6" y="78.9">T1IN</text>
<text x="167.7" y="84.5">3</text>
<text x="197" y="87.2">T2OUT</text>
<text x="219.6" y="87.2">T2IN</text>
<text x="197" y="90">R2IN</text>
<text x="197" y="95.6">C+</text>
<text x="216.4" y="90">R2OUT</text>
<text x="220.3" y="95.6">C2+</text>
<text x="62.9" y="99">1</text>
<text x="62.9" y="101.8">3</text>
<text x="67.1" y="99">2</text>
<text x="67.1" y="101.8">4</text>
<text x="113" y="100.6" transform="rotate(-90 113 100.6)">1</text>
<text x="115.8" y="100.6" transform="rotate(-90 115.8 100.6)">2</text>
<text x="118.6" y="100.6" transform="rotate(-90 118.6 100.6)">3</text>
<text x="121.4" y="100.6" transform="rotate(-90 121.4 100.6)">4</text>
<text x="124.2" y="100.6" transform="rotate(-90 124.2 100.6)">5</text>
<text x="127" y="100.6" transform="rotate(-90 127 100.6)">6</text>
<text x="129.8" y="100.6" transform="rotate(-90 129.8 100.6)">7</text>
<text x="132.5" y="100.6" transform="rotate(-90 132.5 100.6)">8</text>
<text x="197" y="98.4">C1-</text>
<text x="220.9" y="98.4">C2-</text>
<text x="62.9" y="104.6">5</text>
<text x="62.9" y="107.4">7</text>
<text x="67.1" y="104.6">6</text>
<text x="67.1" y="107.4">8</text>
<text x="197" y="104">V+</text>
<text x="213.6" y="107.1" transform="rotate(-90 213.6 107.1)">GND</text>
<text x="222.5" y="104">V-</text>
<text x="62.9" y="110.2">9</text>
<text x="65.7" y="110.2">10</text>
<text x="14" y="138.1">1</text>
<text x="14" y="140.9">2</text>
<text x="60.1" y="157.6">IN</text>
<text x="80" y="157.6">OUT</text>
<text x="71.1" y="166.3" transform="rotate(-90 71.1 166.3)">GND</text>
</g>
<g font-size="2.5" fill="#f00">
<text x="53.1" y="27.1">PROX</text>
<text x="55.9" y="29.9">A1</text>
<text x="55.9" y="32.7">A2</text>
<text x="83.9" y="32.7">RESET</text>
<text x="92.2" y="35.5">RXD</text>
<text x="92.2" y="38.3">TXD</text>
<text x="92.2" y="41.1">PROX</text>
<text x="92.2" y="43.9">A1</text>
<text x="92.2" y="46.7">A2</text>
<text x="148.1" y="66.3">SCK</text>
<text x="148.1" y="69">MISO</text>
<text x="148.1" y="71.8">MOSI</text>
<text x="180.3" y="77.2">SPT_TXD13</text>
<text x="234.7" y="77.2">TXD</text>
<text x="180.3" y="80">SPT_RXD14</text>
<text x="234.7" y="80">RXD</text>
<text x="47.5" y="97.3">MOSI</text>
<text x="47.5" y="105.7">SCK</text>
<text x="47.5" y="102.9">RESET</text>
<text x="47.5" y="108.5">MISO</text>
</g>
<g font-size="2">
<text x="29.8" y="2.2">5</text>
<text x="83.6" y="2.2">4</text>
<text x="137.5" y="2.2">3</text>
<text x="191.3" y="2.2">2</text>
<text x="245.2" y="2.2">1</text>
<text x=".8" y="27.3">D</text>
<text x="272.9" y="27.3">D</text>
<text x=".8" y="72.6">C</text>
<text x="272.9" y="72.6">C</text>
<text x=".8" y="117.9">B</text>
<text x="272.9" y="117.9">B</text>
<text x=".8" y="163.3">A</text>
<text x="272.9" y="163.3">A</text>
<text x="29.8" y="186.3">5</text>
<text x="83.6" y="186.3">4</text>
<text x="137.5" y="186.3">3</text>
<text x="191.3" y="186.3">2</text>
<text x="245.2" y="186.3">1</text>
</g>
</svg>
